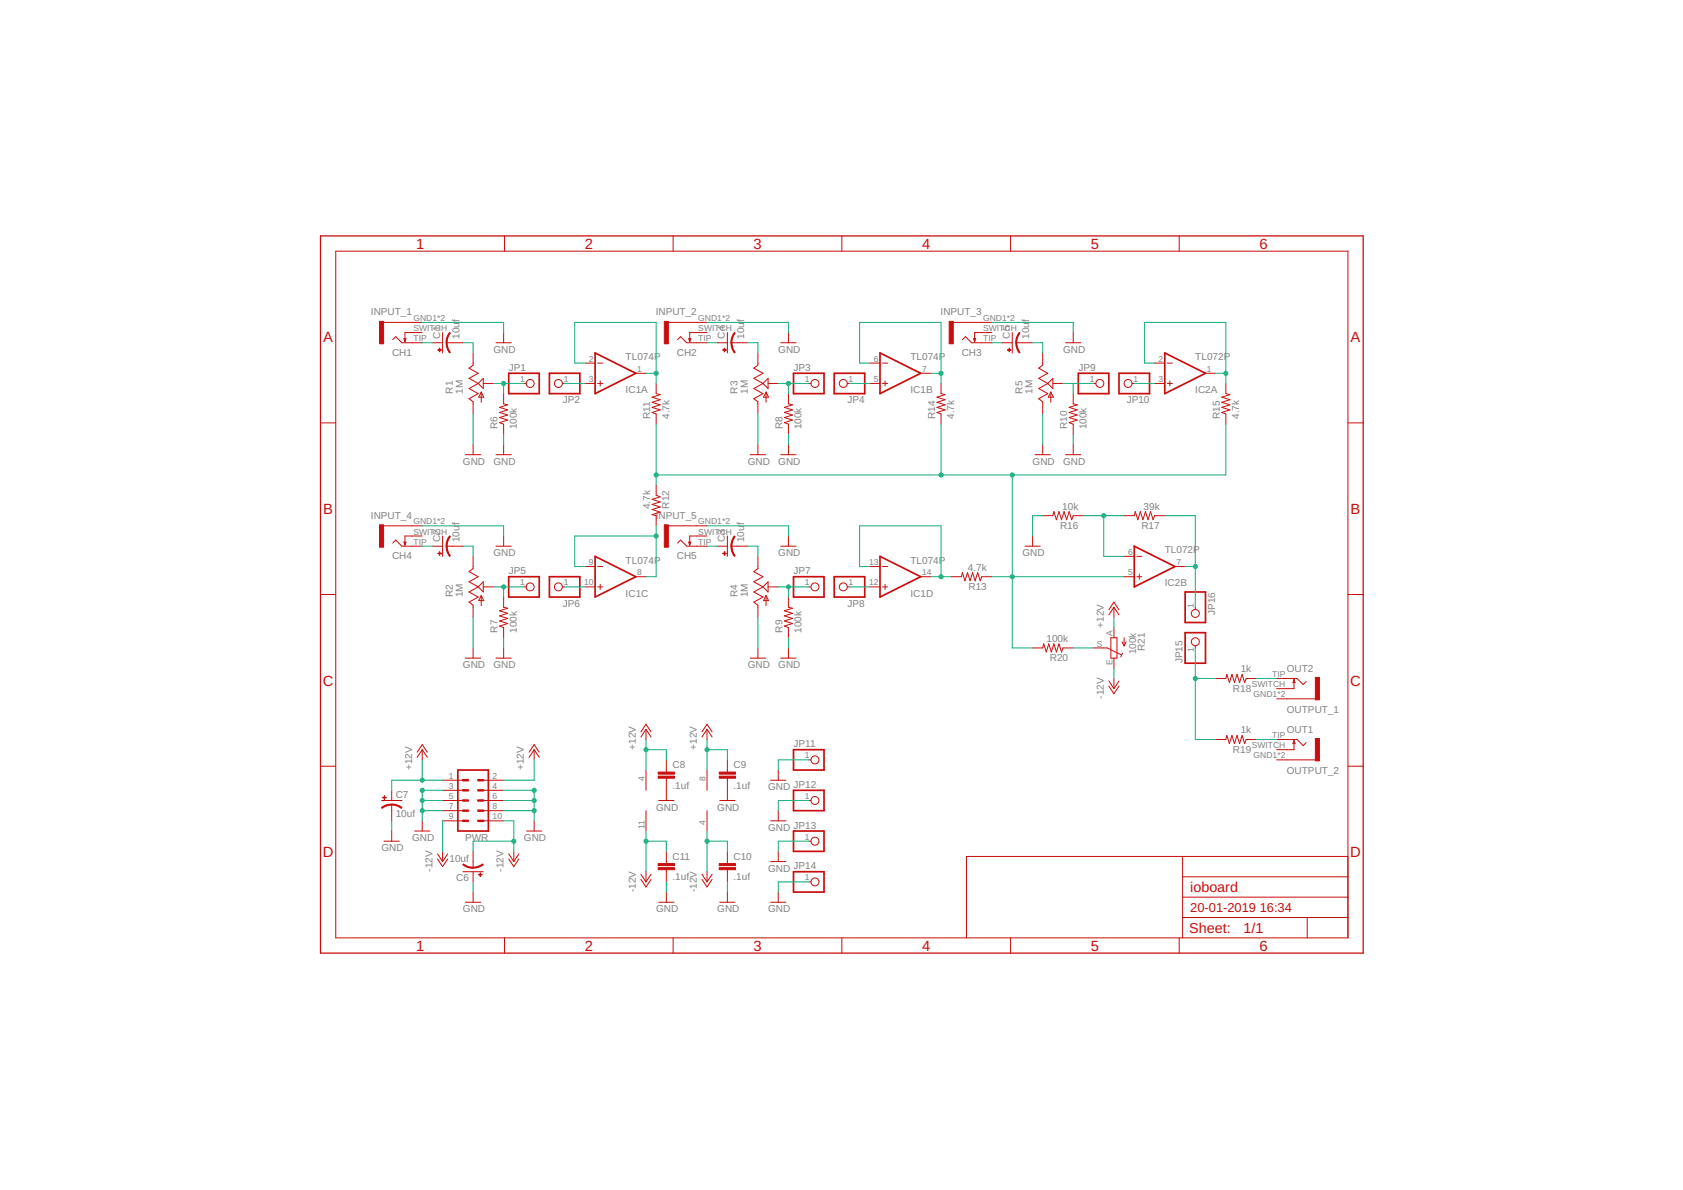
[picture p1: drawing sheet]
<svg xmlns="http://www.w3.org/2000/svg" width="420mm" height="297mm" viewBox="0 0 420 297" stroke-linecap="round" stroke-linejoin="round" font-family="sans-serif">
<g fill="none" stroke="#c90d0c" stroke-width=".42">
<path d="M127 93.2h7.6v5.1h-7.6zM137.2 93.2h7.6v5.1h-7.6zM148.6 88.1l10.1 5.1-10.1 5.1zM198.1 93.2h7.6v5.1h-7.6zM208.3 93.2h7.6v5.1h-7.6zM219.7 88.1l10.1 5.1-10.1 5.1zM269.2 93.2h7.6v5.1h-7.6zM279.4 93.2h7.6v5.1h-7.6zM290.8 88.1l10.1 5.1-10.1 5.1zM148.6 138.9l10.1 5.1-10.1 5zM219.7 138.9l10.1 5.1-10.1 5zM283.2 136.3l10.1 5.1-10.1 5.1z"/>
<path d="M127 144h7.6v5h-7.6zM137.2 144h7.6v5h-7.6zM198.1 144h7.6v5h-7.6zM208.3 144h7.6v5h-7.6zM295.9 147.8h5v7.6h-5zM295.9 157.9h5v7.6h-5zM114.3 192.2h7.6v15.2h-7.6zM198.1 187.1h7.6v5.1h-7.6zM198.1 197.3h7.6v5.1h-7.6zM198.1 207.4h7.6v5.1h-7.6zM198.1 217.6h7.6v5.1h-7.6z"/>
</g>
<g fill="none" stroke="#c90d0c" stroke-width=".25">
<path d="M125.9 58.9v3.8M168 58.9v3.8M210.2 58.9v3.8M252.3 58.9v3.8M294.4 58.9v3.8M83.8 62.7h252.7v171.4h-252.7zM95.8 80.5h9.6M98 84.8l.8-.8 1.5 1.6h5.1M100.8 84.5h.5l-.2 .8zM105.4 83h-4.3v2.3M107.9 85.6h2.6M110.5 83v5.1"/>
<path d="M111.5 85.6h4.1M118.1 88.1v3l-1 .8 2.3 1.3-2.3 1.2 2.3 1.3M119.4 95.7l-2.3 1.3 2.3 1.3-2.3 1.2 1 .8v3M120.1 97.9v2.5M120.1 97.9l.7 1.2h-1.3zM120.6 95.7h2.6M120.6 94.4v2.6l-1.2-1.3zM123.8 85.6h3.8M125.7 98.3v2.5l1 .2-2 .7 2 .6-2 .7 2 .6-2 .6 2 .7-2 .6 1 .4v2.5M125.7 83v2.6M130.8 95.7h.6M140.4 95.7h.5"/>
<path d="M146 95.7h2.6M146 90.6h2.6M149.2 95.7h1.3M149.2 90.6h1.3M149.8 95.1v1.3M158.7 93.2h2.6M163.8 95.7v2.6l1 .2-2 .6 2 .7-2 .6 2 .6-2 .7 2 .6-2 .7 1 .3v2.6M166.9 80.5h9.6M169.1 84.8l.8-.8 1.5 1.6h5.1M171.9 84.5h.5l-.2 .8zM176.5 83h-4.3v2.3M179 85.6h2.6"/>
<path d="M181.6 83v5.1M182.6 85.6h4.1M189.2 88.1v3l-1 .8 2.3 1.3-2.3 1.2 2.3 1.3M190.5 95.7l-2.3 1.3 2.3 1.3-2.3 1.2 1 .8v3M191.2 97.9l.7 1.2h-1.3zM191.2 97.9v2.5M191.7 95.7h2.6M191.7 94.4v2.6l-1.2-1.3zM194.9 85.6h3.8M196.8 98.3v2.5l1 .2-2 .7 2 .6-2 .7 2 .6-2 .6 2 .7-2 .6 1 .4v2.5M196.8 83v2.6M201.9 95.7h.6"/>
<path d="M211.5 95.7h.6M217.1 95.7h2.6M217.1 90.6h2.6M220.3 95.7h1.3M220.3 90.6h1.3M221 95.1v1.3M229.8 93.2h2.6M234.9 95.7v2.6l1 .2-2 .6 2 .7-2 .6 2 .6-2 .7 2 .6-2 .7 1 .3v2.6M238 80.5h9.6M240.3 84.8l.7-.8 1.5 1.6h5.1M243.1 84.5h.5l-.3 .8zM247.6 83h-4.3v2.3"/>
<path d="M250.2 85.6h2.5M252.7 83v5.1M253.7 85.6h4.1M260.3 88.1v3l-1 .8 2.3 1.3-2.3 1.2 2.3 1.3M261.6 95.7l-2.3 1.3 2.3 1.3-2.3 1.2 1 .8v3M262.3 97.9l.7 1.2h-1.3zM262.3 97.9v2.5M262.8 95.7h2.6M262.8 94.4v2.6l-1.2-1.3zM266 85.6h3.8M267.9 98.3v2.5l1 .2-2 .7 2 .6-2 .7 2 .6-2 .6 2 .7-2 .6 1 .4v2.5M267.9 83v2.6"/>
<path d="M273 95.7h.6M282.6 95.7h.6M288.2 95.7h2.6M288.2 90.6h2.6M291.4 95.7h1.3M291.4 90.6h1.3M292.1 95.1v1.3M300.9 93.2h2.6M306 95.7v2.6l1 .2-2 .6 2 .7-2 .6 2 .6-2 .7 2 .6-2 .7 1 .3v2.6M80 105.6h3.8M116.2 113.5h3.8M118.1 111v2.5"/>
<path d="M123.8 113.5h3.8M125.7 111v2.5M187.3 113.5h3.8M189.2 111v2.5M194.9 113.5h3.8M196.8 111v2.5M258.4 113.5h3.8M260.3 111v2.5M266 113.5h3.8M267.9 111v2.5M336.5 105.6h3.8M95.8 131.3h9.6"/>
<path d="M98 135.6l.8-.8 1.5 1.5h5.1M100.8 135.3h.5l-.2 .8zM105.4 133.8h-4.3v2.3M107.9 136.3h2.6M110.5 133.8v5.1M111.5 136.3h4.1M118.1 138.9v3l-1 .8 2.3 1.3-2.3 1.2 2.3 1.3M123.8 136.3h3.8M125.7 133.8v2.5M163.8 121.1v2.5l1 .4-2 .7 2 .6-2 .6 2 .7-2 .6 2 .6-2 .7 1 .2v2.6M166.9 131.3h9.6M169.1 135.6l.8-.8 1.5 1.5h5.1"/>
<path d="M171.9 135.3h.5l-.2 .8zM176.5 133.8h-4.3v2.3M179 136.3h2.6M181.6 133.8v5.1M182.6 136.3h4.1M189.2 138.9v3l-1 .8 2.3 1.3-2.3 1.2 2.3 1.3M194.9 136.3h3.8M196.8 133.8v2.5M255.9 136.3h3.8M257.8 133.8v2.5M260.3 128.7h2.5l.3-1 .6 2 .7-2 .6 2 .6-2 .7 2 .6-2 .6 2 .4-1h2.6M280.6 138.9h2.6"/>
<path d="M280.6 128.7h2.6l.2-1 .7 2 .6-2 .6 2 .7-2 .6 2 .6-2 .7 2 .3-1h2.6M283.8 138.9h1.3M80 148.4h3.8M119.4 146.5l-2.3 1.3 2.3 1.2-2.3 1.3 1 .8v3M119.4 146.5l1.2-1.3v2.6zM120.1 148.7v2.5M120.1 148.7l.7 1.2h-1.3zM120.6 146.5h2.6M125.7 149v2.6l1 .2-2 .7 2 .6-2 .6 2 .7-2 .6 2 .6-2 .7 1 .4v2.5M130.8 146.5h.6M140.4 146.5h.5M146 146.5h2.6"/>
<path d="M146 141.4h2.6M149.2 146.5h1.3M149.2 141.4h1.3M149.8 145.9v1.2M158.7 144h2.6M190.5 146.5l-2.3 1.3 2.3 1.2-2.3 1.3 1 .8v3M190.5 146.5l1.2-1.3v2.6zM191.2 148.7l.7 1.2h-1.3zM191.2 148.7v2.5M191.7 146.5h2.6M196.8 149v2.6l1 .2-2 .7 2 .6-2 .6 2 .7-2 .6 2 .6-2 .7 1 .4v2.5M201.9 146.5h.6"/>
<path d="M211.5 146.5h.6M217.1 146.5h2.6M217.1 141.4h2.6M220.3 146.5h1.3M220.3 141.4h1.3M221 145.9v1.2M229.8 144h2.6M237.5 144h2.5l.3-1.1 .6 2.1 .6-2.1 .7 2.1 .6-2.1 .6 2.1 .7-2.1 .6 2.1 .4-1h2.5M276.8 152.2l1.3-1.9 1.3 1.9M277.3 159.2h1.5v5.1h-1.5zM278.1 151.6v2.5M278.1 156.7v2.5"/>
<path d="M278.1 151.6l1.3 1.9M278.1 151.6l-1.3 1.9M280.6 144h2.6M280.6 159.2v2M283.8 144h1.3M284.4 143.3v1.3M293.3 141.4h2.6M298.4 151.6v.5M336.5 148.4h3.8M116.2 164.3h3.8M118.1 161.7v2.6M123.8 164.3h3.8"/>
<path d="M125.7 161.7v2.6M187.3 164.3h3.8M189.2 161.7v2.6M194.9 164.3h3.8M196.8 161.7v2.6M257.8 161.7h2.5l.3-1 .6 2.1 .6-2.1 .7 2.1 .6-2.1 .6 2.1 .7-2.1 .6 2.1 .4-1.1h2.5M273 161.7h3.4l3.6 1.8M276.8 170l1.3 1.9M276.8 171.3l1.3 1.9 1.3-1.9M278.1 164.3v2.5M278.1 169.4v2.5M279.4 170l-1.3 1.9"/>
<path d="M280.1 160.2l.5 1M280.2 163l-.4 1M281.1 160.2l-.5 1M298.4 161.2v.5M303.5 169.4h2.5l.3-1.1 .6 2.1 .7-2.1 .6 2.1 .6-2.1 .7 2.1 .6-2.1 .6 2.1 .4-1h2.5M318.7 169.4h5.1l1.5 1.5 .8-.8M318.7 174.4h9.7M323 169.6v2.3h-4.3M323 169.6l.3 .8h-.5zM80 191.3h3.8M95.2 199.8h5.1M97.8 197.3v2.5"/>
<path d="M104.1 187.8l1.3-1.9 1.3 1.9M105.4 187.1v2.6M105.4 187.1l1.3 1.9M105.4 187.1l-1.3 1.9M110.5 199.8h5.1M110.5 194.8h5.1M110.5 197.3h5.1M120.6 199.8h5.1M120.6 194.8h5.1M120.6 197.3h5.1M132.1 187.8l1.2-1.9 1.3 1.9M133.3 187.1v2.6"/>
<path d="M133.3 187.1l1.3 1.9M133.3 187.1l-1.2 1.9M160 182.7l1.3-1.9 1.2 1.9M161.3 182.1v2.5M161.3 192.2v5.1M161.3 182.1l1.2 1.9M161.3 182.1l-1.3 1.9M164.4 199.8h3.9M166.3 189.7v3M166.3 194.2v5.6M175.2 182.7l1.3-1.9 1.3 1.9M176.5 182.1v2.5"/>
<path d="M176.5 192.2v5.1M176.5 182.1l1.3 1.9M176.5 182.1l-1.3 1.9M179.7 199.8h3.8M181.6 189.7v3M181.6 194.2v5.6M192.4 194.8h3.8M194.3 192.2v2.6M201.9 189.7h.6M201.9 199.8h.6M303.5 184.6h2.5l.3-1 .6 2 .7-2 .6 2 .6-2 .7 2 .6-2 .6 2 .4-1h2.5M318.7 184.6h5.1l1.5 1.5 .8-.7"/>
<path d="M318.7 189.7h9.7M323 184.8v2.3h-4.3M323 184.8l.3 .8h-.5zM336.5 191.3h3.8M95.9 210h3.8M97.8 200.8v4.1M97.8 207.4v2.6M103.5 207.4h3.8M105.4 204.9v2.5M109.2 213.1l1.3 2M109.2 214.4l1.3 1.9 1.3-1.9M110.5 212.5v2.6"/>
<path d="M110.5 202.4h5.1M110.5 204.9h5.1M111.8 213.1l-1.3 2M115.6 217.6h5M118.1 212.5v4.1M118.1 217.6v2.5M120.6 202.4h5.1M120.6 204.9h5.1M127 213.1l1.3 2M127 214.4l1.3 1.9 1.2-1.9M128.3 212.5v2.6M129.5 213.1l-1.2 2"/>
<path d="M131.4 207.4h3.9M133.3 204.9v2.5M160 218.2l1.3 1.9M160 219.5l1.3 1.9 1.2-1.9M161.3 202.4v5M161.3 217.6v2.5M162.5 218.2l-1.2 1.9M166.3 212.5v3.1M166.3 217.1v3M175.2 218.2l1.3 1.9M175.2 219.5l1.3 1.9 1.3-1.9M176.5 202.4v5"/>
<path d="M176.5 217.6v2.5M177.8 218.2l-1.3 1.9M181.6 212.5v3.1M181.6 217.1v3M192.4 204.9h3.8M192.4 215.1h3.8M194.3 202.4v2.5M194.3 212.5v2.6M201.9 210h.6M295.2 213.8v20.3M295.2 218.9h41.3M336.5 213.8h-95.2v20.3"/>
<path d="M116.2 225.2h3.8M118.1 222.7v2.5M125.9 234.1v3.8M164.4 225.2h3.9M166.3 222.7v2.5M168 234.1v3.8M179.7 225.2h3.8M181.6 222.7v2.5M192.4 225.2h3.8M194.3 222.7v2.5M201.9 220.1h.6M210.2 234.1v3.8"/>
<path d="M252.3 234.1v3.8M294.4 234.1v3.8M295.2 229h41.3M295.2 223.9h41.3M326.3 229v5.1"/>
<circle cx="132.4" cy="95.7" r=".99"/>
<circle cx="139.4" cy="95.7" r=".99"/>
<circle cx="203.5" cy="95.7" r=".99"/>
<circle cx="210.5" cy="95.7" r=".99"/>
<circle cx="274.6" cy="95.7" r=".99"/>
<circle cx="281.6" cy="95.7" r=".99"/>
<circle cx="132.4" cy="146.5" r=".99"/>
<circle cx="139.4" cy="146.5" r=".99"/>
<circle cx="203.5" cy="146.5" r=".99"/>
<circle cx="210.5" cy="146.5" r=".99"/>
<circle cx="298.4" cy="153.1" r=".99"/>
<circle cx="298.4" cy="160.2" r=".99"/>
<circle cx="203.5" cy="199.8" r=".99"/>
<circle cx="203.5" cy="189.7" r=".99"/>
<circle cx="203.5" cy="210" r=".99"/>
<circle cx="203.5" cy="220.1" r=".99"/>
</g>
<g fill="#c90d0c" stroke="#c90d0c" stroke-width=".25">
<path d="M112.2 83l.2 .1-.7 1.4-.1 1.1h-.2l.2-1.4z" fill-rule="evenodd"/>
<path d="M111.4 85.6h.2l.2 1 .6 1.3-.2 .2-.6-1.2z" fill-rule="evenodd"/>
<path d="M112.2 133.8l.2 .1-.7 1.4-.1 1h-.2l.2-1.3z" fill-rule="evenodd"/>
<path d="M111.4 136.3h.2l.2 1.1 .6 1.3-.2 .2-.6-1.2z" fill-rule="evenodd"/>
<path d="M183.3 133.8l.2 .1-.6 1.4-.2 1h-.2l.2-1.3z" fill-rule="evenodd"/>
<path d="M182.5 136.3h.2l.2 1.1 .6 1.3-.2 .2-.6-1.2z" fill-rule="evenodd"/>
<path d="M183.3 83l.2 .1-.6 1.4-.2 1.1h-.2l.2-1.4z" fill-rule="evenodd"/>
<path d="M182.5 85.6h.2l.2 1 .6 1.3-.2 .2-.6-1.2z" fill-rule="evenodd"/>
<path d="M254.4 83l.3 .1-.7 1.4-.2 1.1h-.2l.2-1.4z" fill-rule="evenodd"/>
<path d="M253.6 85.6h.3l.1 1 .7 1.3-.3 .2-.6-1.2z" fill-rule="evenodd"/>
<path d="M115.7 215.6l1.4 .7 1 .2v.2l-1.9-.4-.7-.5z" fill-rule="evenodd"/>
<path d="M118.1 216.5l1-.2 1.4-.7 .1 .3-1.7 .7-.8 .1z" fill-rule="evenodd"/>
<path d="M97.8 200.7l1.3 .2 1.3 .7-.2 .2-.9-.5-1.5-.3z" fill-rule="evenodd"/>
<path d="M95.2 201.6l1.2-.7 1.4-.2v.3l-1 .1-1.4 .7z" fill-rule="evenodd"/>
</g>
<g fill="#c90d0c" stroke="#c90d0c" stroke-width=".25">
<path d="M109.7 86.9h.1v.9h-.1z"/>
<path d="M109.3 87.3h.9v.1h-.9z"/>
<path d="M109.7 137.7h.1v.9h-.1z"/>
<path d="M109.3 138.1h.9v.1h-.9z"/>
<path d="M180.8 137.7h.1v.9h-.1z"/>
<path d="M180.4 138.1h.9v.1h-.9z"/>
<path d="M180.8 86.9h.1v.9h-.1z"/>
<path d="M180.4 87.3h.9v.1h-.9z"/>
<path d="M251.9 86.9h.1v.9h-.1z"/>
<path d="M251.5 87.3h.9v.1h-.9z"/>
<path d="M94.7 80.2h1.1v5.6h-1.1z"/>
<path d="M328.4 169.1h1v5.6h-1z"/>
<path d="M328.4 184.3h1v5.6h-1z"/>
<path d="M94.7 131h1.1v5.6h-1.1z"/>
<path d="M165.8 80.2h1.1v5.6h-1.1z"/>
<path d="M165.8 131h1.1v5.6h-1.1z"/>
<path d="M237 80.2h1v5.6h-1z"/>
<path d="M119.5 218.3h.9v.1h-.9z"/>
<path d="M119.8 217.9h.2v.9h-.2z"/>
<path d="M95.5 199h.9v.2h-.9z"/>
<path d="M95.9 198.6h.1v.9h-.1z"/>
<path d="M164.3 193.7h4.1v.5h-4.1z"/>
<path d="M164.3 192.7h4.1v.5h-4.1z"/>
<path d="M179.6 193.7h4v.5h-4z"/>
<path d="M179.6 192.7h4v.5h-4z"/>
<path d="M179.6 216.6h4v.5h-4z"/>
<path d="M179.6 215.6h4v.5h-4z"/>
<path d="M164.3 216.6h4.1v.5h-4.1z"/>
<path d="M164.3 215.6h4.1v.5h-4.1z"/>
</g>
<path d="M115.6 199.8h1.2M115.6 197.3h1.2M115.6 194.8h1.2M119.4 199.8h1.2M119.4 197.3h1.2M119.4 194.8h1.2M115.6 204.9h1.2M115.6 202.4h1.2M119.4 204.9h1.2M119.4 202.4h1.2" fill="none" stroke="#c90d0c" stroke-width=".61"/>
<path d="M80 58.9h260.3v179h-260.3z" fill="none" stroke="#c90d0c" stroke-width=".32"/>
<g fill="none" stroke="#0dab76" stroke-width=".25">
<path d="M105.4 80.5h20.3v2.5M105.4 85.6h2.5M115.6 85.6h2.5v2.5M123.2 95.7h7.6M125.7 95.7v2.6M140.9 95.7h5.1M146 90.6h-2.5v-10.1h20.3v15.2M161.3 93.2h2.5M176.5 80.5h20.3v2.5M176.5 85.6h2.5M186.7 85.6h2.5v2.5M194.3 95.7h7.6"/>
<path d="M196.8 95.7v2.6M212.1 95.7h5M217.1 90.6h-2.5v-10.1h20.3v15.2M232.4 93.2h2.5M247.6 80.5h20.3v2.5M247.6 85.6h2.6M257.8 85.6h2.5v2.5M265.4 95.7h7.6M267.9 95.7v2.6M283.2 95.7h5M288.2 90.6h-2.5v-10.1h20.3v15.2M303.5 93.2h2.5"/>
<path d="M118.1 103.3v7.7M125.7 108.4v2.6M163.8 105.9v15.2M189.2 103.3v7.7M196.8 108.4v2.6M234.9 105.9v12.7M252.7 118.6v43.1h5.1M260.3 103.3v7.7M267.9 108.4v2.6M306 105.9v12.7h-142.2M105.4 131.3h20.3v2.5M105.4 136.3h2.5"/>
<path d="M115.6 136.3h2.5v2.6M163.8 131.3v12.7h-2.5M163.8 133.8h-20.3v7.6h2.5M176.5 131.3h20.3v2.5M176.5 136.3h2.5M186.7 136.3h2.5v2.6M260.3 128.7h-2.5v5.1M270.5 128.7h10.1M275.5 128.7v10.2h5.1M290.8 128.7h7.6v22.9M118.1 154.1v7.6M123.2 146.5h7.6"/>
<path d="M125.7 146.5v2.5M125.7 159.2v2.5M140.9 146.5h5.1M189.2 154.1v7.6M194.3 146.5h7.6M196.8 146.5v2.5M196.8 159.2v2.5M212.1 146.5h5M217.1 141.4h-2.5v-10.1h20.3v12.7M232.4 144h5.1M247.6 144h33M278.1 154.1v2.6"/>
<path d="M295.9 141.4h2.5M267.9 161.7h5.1M278.1 166.8v2.6M298.4 169.4h5.1M298.4 161.7v22.9h5.1M313.6 169.4h5.1M105.4 199.8h5.1M105.4 189.7v5.1M110.5 197.3h-5.1v7.6M110.5 194.8h-12.7v2.5M125.7 197.3h7.6v7.6M125.7 199.8h7.6"/>
<path d="M133.3 189.7v5.1h-7.6M161.3 187.1h5v2.6M161.3 184.6v7.6M176.5 187.1h5.1v2.6M176.5 184.6v7.6M201.9 199.8h-7.6v2.6M201.9 189.7h-7.6v2.5M313.6 184.6h5.1M97.8 204.9v2.5M105.4 202.4h5.1M110.5 204.9v7.6M125.7 202.4h7.6"/>
<path d="M125.7 204.9h2.6v7.6M128.3 210h-10.2v2.5M161.3 210h5v2.5M161.3 207.4v10.2M176.5 210h5.1v2.5M176.5 207.4v10.2M201.9 210h-7.6v2.5M118.1 220.1v2.6M166.3 220.1v2.6M181.6 220.1v2.6M201.9 220.1h-7.6v2.6"/>
</g>
<g fill="#0dab76" stroke="#0dab76" stroke-width=".25">
<circle cx="133.3" cy="202.4" r=".51"/>
<circle cx="133.3" cy="199.8" r=".51"/>
<circle cx="133.3" cy="197.3" r=".51"/>
<circle cx="105.4" cy="202.4" r=".51"/>
<circle cx="105.4" cy="199.8" r=".51"/>
<circle cx="105.4" cy="197.3" r=".51"/>
<circle cx="105.4" cy="194.8" r=".51"/>
<circle cx="161.3" cy="187.1" r=".51"/>
<circle cx="176.5" cy="187.1" r=".51"/>
<circle cx="128.3" cy="210" r=".51"/>
<circle cx="161.3" cy="210" r=".51"/>
<circle cx="176.5" cy="210" r=".51"/>
<circle cx="234.9" cy="93.2" r=".51"/>
<circle cx="163.8" cy="93.2" r=".51"/>
<circle cx="163.8" cy="133.8" r=".51"/>
<circle cx="125.7" cy="146.5" r=".51"/>
<circle cx="125.7" cy="95.7" r=".51"/>
<circle cx="196.8" cy="95.7" r=".51"/>
<circle cx="196.8" cy="146.5" r=".51"/>
<circle cx="234.9" cy="144" r=".51"/>
<circle cx="306" cy="93.2" r=".51"/>
<circle cx="163.8" cy="118.6" r=".51"/>
<circle cx="252.7" cy="118.6" r=".51"/>
<circle cx="234.9" cy="118.6" r=".51"/>
<circle cx="252.7" cy="144" r=".51"/>
<circle cx="298.4" cy="169.4" r=".51"/>
<circle cx="275.5" cy="128.7" r=".51"/>
<circle cx="298.4" cy="141.4" r=".51"/>
</g>
<g font-size="3.7" fill="#c90d0c">
<text x="103.9" y="62.1">1</text>
<text x="146" y="62.1">2</text>
<text x="188.1" y="62.1">3</text>
<text x="230.2" y="62.1">4</text>
<text x="272.3" y="62.1">5</text>
<text x="314.4" y="62.1">6</text>
<text x="80.7" y="85.4">A</text>
<text x="337.2" y="85.4">A</text>
<text x="80.7" y="128.3">B</text>
<text x="337.2" y="128.3">B</text>
<text x="80.6" y="171.1">C</text>
<text x="337.1" y="171.1">C</text>
<text x="80.6" y="214">D</text>
<text x="337.1" y="214">D</text>
<text x="103.9" y="237.3">1</text>
<text x="146" y="237.3">2</text>
<text x="188.1" y="237.3">3</text>
<text x="230.2" y="237.3">4</text>
<text x="272.3" y="237.3">5</text>
<text x="314.4" y="237.3">6</text>
</g>
<g font-size="3.6" fill="#c90d0c">
<text x="297.1" y="222.7">ioboard</text>
<text x="296.9" y="233">Sheet:</text>
<text x="310.5" y="232.8">1/1</text>
</g>
<g font-size="3.2" fill="#c90d0c">
<text x="297.1" y="227.8">20-01-2019</text>
<text x="314.5" y="227.8">16:34</text>
</g>
<g font-size="2.5" fill="#808080">
<text x="92.6" y="78.7">INPUT_1</text>
<text x="114.7" y="80.4" transform="rotate(-90 114.7 80.4)">f</text>
<text x="163.7" y="78.7">INPUT_2</text>
<text x="185.8" y="80.4" transform="rotate(-90 185.8 80.4)">f</text>
<text x="234.8" y="78.7">INPUT_3</text>
<text x="256.9" y="80.4" transform="rotate(-90 256.9 80.4)">f</text>
<text x="97.9" y="88.9">CH1</text>
<text x="109.8" y="84.5" transform="rotate(-90 109.8 84.5)">C1</text>
<text x="114.7" y="84.5" transform="rotate(-90 114.7 84.5)">10u</text>
<text x="123.2" y="88.1">GND</text>
<text x="156.2" y="89.9">TL074P</text>
<text x="169" y="88.9">CH2</text>
<text x="181" y="84.5" transform="rotate(-90 181 84.5)">C4</text>
<text x="185.8" y="84.5" transform="rotate(-90 185.8 84.5)">10u</text>
<text x="194.3" y="88.1">GND</text>
<text x="227.3" y="89.9">TL074P</text>
<text x="240.1" y="88.9">CH3</text>
<text x="252.1" y="84.5" transform="rotate(-90 252.1 84.5)">C5</text>
<text x="256.9" y="84.5" transform="rotate(-90 256.9 84.5)">10u</text>
<text x="265.4" y="88.1">GND</text>
<text x="298.4" y="89.9">TL072P</text>
<text x="127" y="92.5">JP1</text>
<text x="198.1" y="92.5">JP3</text>
<text x="269.2" y="92.5">JP9</text>
<text x="113" y="98.2" transform="rotate(-90 113 98.2)">R1</text>
<text x="115.6" y="98.2" transform="rotate(-90 115.6 98.2)">1M</text>
<text x="140.5" y="100.7">JP2</text>
<text x="156.2" y="98.1">IC1A</text>
<text x="184.1" y="98.2" transform="rotate(-90 184.1 98.2)">R3</text>
<text x="186.7" y="98.2" transform="rotate(-90 186.7 98.2)">1M</text>
<text x="211.6" y="100.7">JP4</text>
<text x="227.3" y="98.1">IC1B</text>
<text x="255.2" y="98.2" transform="rotate(-90 255.2 98.2)">R5</text>
<text x="257.8" y="98.2" transform="rotate(-90 257.8 98.2)">1M</text>
<text x="281.3" y="100.7">JP10</text>
<text x="298.4" y="98.1">IC2A</text>
<text x="124.2" y="107.1" transform="rotate(-90 124.2 107.1)">R6</text>
<text x="129" y="107.1" transform="rotate(-90 129 107.1)">100k</text>
<text x="162.3" y="104.6" transform="rotate(-90 162.3 104.6)">R11</text>
<text x="167.1" y="104.6" transform="rotate(-90 167.1 104.6)">4.7k</text>
<text x="195.3" y="107.1" transform="rotate(-90 195.3 107.1)">R8</text>
<text x="200.1" y="107.1" transform="rotate(-90 200.1 107.1)">100k</text>
<text x="233.4" y="104.6" transform="rotate(-90 233.4 104.6)">R14</text>
<text x="238.2" y="104.6" transform="rotate(-90 238.2 104.6)">4.7k</text>
<text x="266.4" y="107.1" transform="rotate(-90 266.4 107.1)">R10</text>
<text x="271.2" y="107.1" transform="rotate(-90 271.2 107.1)">100k</text>
<text x="304.5" y="104.6" transform="rotate(-90 304.5 104.6)">R15</text>
<text x="309.3" y="104.6" transform="rotate(-90 309.3 104.6)">4.7k</text>
<text x="115.6" y="116">GND</text>
<text x="123.2" y="116">GND</text>
<text x="186.7" y="116">GND</text>
<text x="194.3" y="116">GND</text>
<text x="257.8" y="116">GND</text>
<text x="265.4" y="116">GND</text>
<text x="92.6" y="129.5">INPUT_4</text>
<text x="114.7" y="131.2" transform="rotate(-90 114.7 131.2)">f</text>
<text x="162.3" y="127.1" transform="rotate(-90 162.3 127.1)">4.7k</text>
<text x="163.7" y="129.5">I</text>
<text x="164.4" y="129.5">NPUT_5</text>
<text x="167.1" y="126.9" transform="rotate(-90 167.1 126.9)">R12</text>
<text x="185.8" y="131.2" transform="rotate(-90 185.8 131.2)">f</text>
<text x="264.6" y="132">R16</text>
<text x="265.2" y="127.2">10k</text>
<text x="285" y="132">R17</text>
<text x="285.5" y="127.2">39k</text>
<text x="109.8" y="135.3" transform="rotate(-90 109.8 135.3)">C2</text>
<text x="114.7" y="135.3" transform="rotate(-90 114.7 135.3)">10u</text>
<text x="181" y="135.3" transform="rotate(-90 181 135.3)">C3</text>
<text x="185.8" y="135.3" transform="rotate(-90 185.8 135.3)">10u</text>
<text x="97.9" y="139.6">CH4</text>
<text x="123.2" y="138.9">GND</text>
<text x="127" y="143.3">JP5</text>
<text x="156.2" y="140.7">TL074P</text>
<text x="169" y="139.6">CH5</text>
<text x="194.3" y="138.9">GND</text>
<text x="198.1" y="143.3">JP7</text>
<text x="227.3" y="140.7">TL074P</text>
<text x="241.6" y="142.4">4.7k</text>
<text x="255.2" y="138.9">GND</text>
<text x="290.8" y="138.1">TL072P</text>
<text x="113" y="149" transform="rotate(-90 113 149)">R2</text>
<text x="115.6" y="149" transform="rotate(-90 115.6 149)">1M</text>
<text x="156.2" y="148.9">IC1C</text>
<text x="184.1" y="149" transform="rotate(-90 184.1 149)">R4</text>
<text x="186.7" y="149" transform="rotate(-90 186.7 149)">1M</text>
<text x="227.3" y="148.9">IC1D</text>
<text x="241.8" y="147.2">R13</text>
<text x="290.8" y="146.4">IC2B</text>
<text x="140.5" y="151.4">JP6</text>
<text x="211.6" y="151.4">JP8</text>
<text x="303.4" y="153.5" transform="rotate(-90 303.4 153.5)">JP16</text>
<text x="124.2" y="157.9" transform="rotate(-90 124.2 157.9)">R7</text>
<text x="129" y="157.9" transform="rotate(-90 129 157.9)">100k</text>
<text x="195.3" y="157.9" transform="rotate(-90 195.3 157.9)">R9</text>
<text x="200.1" y="157.9" transform="rotate(-90 200.1 157.9)">100k</text>
<text x="261.2" y="160.2">100k</text>
<text x="275.6" y="156.7" transform="rotate(-90 275.6 156.7)">+12V</text>
<text x="115.6" y="166.8">GND</text>
<text x="123.2" y="166.8">GND</text>
<text x="186.7" y="166.8">GND</text>
<text x="194.3" y="166.8">GND</text>
<text x="262.1" y="165">R20</text>
<text x="283.7" y="163.3" transform="rotate(-90 283.7 163.3)">100k</text>
<text x="285.8" y="162.5" transform="rotate(-90 285.8 162.5)">R21</text>
<text x="295.2" y="165.5" transform="rotate(-90 295.2 165.5)">JP15</text>
<text x="309.7" y="167.8">1k</text>
<text x="321.3" y="167.8">OUT2</text>
<text x="307.8" y="172.6">R18</text>
<text x="275.6" y="174.4" transform="rotate(-90 275.6 174.4)">-12V</text>
<text x="321.3" y="178">OUTPUT_1</text>
<text x="309.7" y="183.1">1k</text>
<text x="321.3" y="183.1">OUT1</text>
<text x="158.7" y="187.1" transform="rotate(-90 158.7 187.1)">+12V</text>
<text x="167.9" y="191.8">C8</text>
<text x="174" y="187.1" transform="rotate(-90 174 187.1)">+12V</text>
<text x="183.1" y="191.8">C9</text>
<text x="198.1" y="186.5">JP11</text>
<text x="307.8" y="187.9">R19</text>
<text x="102.9" y="192.2" transform="rotate(-90 102.9 192.2)">+12V</text>
<text x="130.8" y="192.2" transform="rotate(-90 130.8 192.2)">+12V</text>
<text x="167.9" y="196.9">.1uf</text>
<text x="183.1" y="196.9">.1uf</text>
<text x="191.8" y="197.3">GND</text>
<text x="198.1" y="196.6">JP12</text>
<text x="321.3" y="193.2">OUTPUT_2</text>
<text x="98.8" y="199.2">C7</text>
<text x="163.8" y="202.4">GND</text>
<text x="179.1" y="202.4">GND</text>
<text x="98.8" y="204">10uf</text>
<text x="102.9" y="210">GND</text>
<text x="116.1" y="210">PWR</text>
<text x="130.8" y="210">GND</text>
<text x="191.8" y="207.4">GND</text>
<text x="198.1" y="206.8">JP13</text>
<text x="95.2" y="212.5">GND</text>
<text x="112.2" y="215.2">10uf</text>
<text x="167.9" y="214.7">C11</text>
<text x="183.1" y="214.7">C10</text>
<text x="107.9" y="217.6" transform="rotate(-90 107.9 217.6)">-12V</text>
<text x="113.9" y="220">C6</text>
<text x="125.7" y="217.6" transform="rotate(-90 125.7 217.6)">-12V</text>
<text x="167.9" y="219.8">.1uf</text>
<text x="183.1" y="219.8">.1uf</text>
<text x="191.8" y="217.6">GND</text>
<text x="198.1" y="217">JP14</text>
<text x="115.6" y="227.8">GND</text>
<text x="158.7" y="222.7" transform="rotate(-90 158.7 222.7)">-12V</text>
<text x="163.8" y="227.8">GND</text>
<text x="174" y="222.7" transform="rotate(-90 174 222.7)">-12V</text>
<text x="179.1" y="227.8">GND</text>
<text x="191.8" y="227.8">GND</text>
</g>
<g font-size="2.1" fill="#808080">
<text x="103.2" y="82.7">SWITCH</text>
<text x="103.2" y="80.1">GND1*2</text>
<text x="174.3" y="82.7">SWITCH</text>
<text x="174.3" y="80.1">GND1*2</text>
<text x="245.4" y="82.7">SWITCH</text>
<text x="245.4" y="80.1">GND1*2</text>
<text x="103.2" y="85.2">TIP</text>
<text x="174.3" y="85.2">TIP</text>
<text x="245.4" y="85.2">TIP</text>
<text x="129.8" y="95.4">1</text>
<text x="140.8" y="95.4">1</text>
<text x="147" y="90.3">2</text>
<text x="147" y="95.4">3</text>
<text x="159.1" y="92.8">1</text>
<text x="200.9" y="95.4">1</text>
<text x="211.9" y="95.4">1</text>
<text x="218.1" y="90.3">6</text>
<text x="218.1" y="95.4">5</text>
<text x="230.2" y="92.8">7</text>
<text x="272" y="95.4">1</text>
<text x="283" y="95.4">1</text>
<text x="289.3" y="95.4">3</text>
<text x="289.3" y="90.3">2</text>
<text x="301.3" y="92.8">1</text>
<text x="103.2" y="130.9">GND1*2</text>
<text x="174.3" y="130.9">GND1*2</text>
<text x="103.2" y="136">TIP</text>
<text x="103.2" y="133.4">SWITCH</text>
<text x="174.3" y="136">TIP</text>
<text x="174.3" y="133.4">SWITCH</text>
<text x="147" y="141.1">9</text>
<text x="159.1" y="143.6">8</text>
<text x="217" y="141.1">13</text>
<text x="230.2" y="143.6">14</text>
<text x="281.6" y="143.6">5</text>
<text x="281.6" y="138.5">6</text>
<text x="293.7" y="141.1">7</text>
<text x="129.8" y="146.1">1</text>
<text x="140.8" y="146.1">1</text>
<text x="145.9" y="146.1">10</text>
<text x="200.9" y="146.1">1</text>
<text x="211.9" y="146.1">1</text>
<text x="217" y="146.1">12</text>
<text x="298.1" y="151.8" transform="rotate(-90 298.1 151.8)">1</text>
<text x="273.8" y="161.4">S</text>
<text x="277.7" y="158.8" transform="rotate(-90 277.7 158.8)">A</text>
<text x="277.7" y="166" transform="rotate(-90 277.7 166)">E</text>
<text x="298.1" y="162.7" transform="rotate(-90 298.1 162.7)">1</text>
<text x="312.5" y="171.5">SWITCH</text>
<text x="317.6" y="169">TIP</text>
<text x="313" y="174.1">GND1*2</text>
<text x="317.6" y="184.2">TIP</text>
<text x="200.9" y="189.3">1</text>
<text x="312.5" y="186.8">SWITCH</text>
<text x="313" y="189.3">GND1*2</text>
<text x="112" y="194.4">1</text>
<text x="112" y="196.9">3</text>
<text x="123" y="194.4">2</text>
<text x="123" y="196.9">4</text>
<text x="160.9" y="194.9" transform="rotate(-90 160.9 194.9)">4</text>
<text x="176.2" y="194.9" transform="rotate(-90 176.2 194.9)">8</text>
<text x="112" y="199.5">5</text>
<text x="112" y="202">7</text>
<text x="123" y="199.5">6</text>
<text x="123" y="202">8</text>
<text x="200.9" y="199.5">1</text>
<text x="112" y="204.5">9</text>
<text x="123" y="204.5">10</text>
<text x="160.9" y="206.9" transform="rotate(-90 160.9 206.9)">11</text>
<text x="176.2" y="205.9" transform="rotate(-90 176.2 205.9)">4</text>
<text x="200.9" y="209.6">1</text>
<text x="200.9" y="219.8">1</text>
</g>
</svg>
